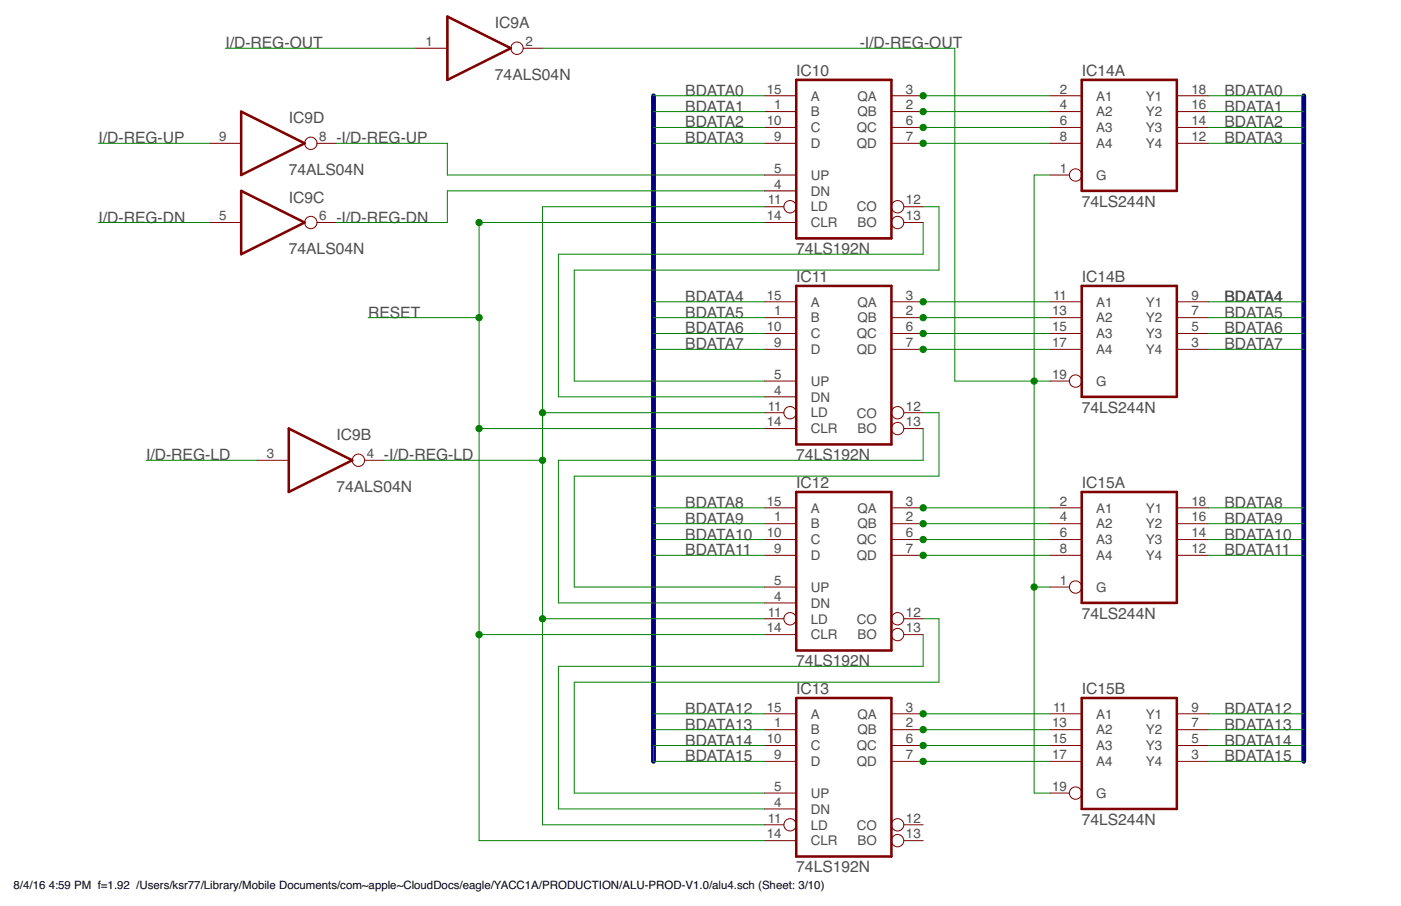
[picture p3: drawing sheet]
<svg xmlns="http://www.w3.org/2000/svg" width="432mm" height="279mm" viewBox="0 0 432 279" stroke-linecap="round" stroke-linejoin="round" font-family="sans-serif">
<path d="M137.9 5.1l19.5 9.8-19.5 9.7zM74.3 34.4l19.6 9.8-19.6 9.8zM245.4 24.6h29.3v48.9h-29.3zM333.4 24.6h29.3v34.3h-29.3zM74.3 58.9l19.6 9.7-19.6 9.8zM245.4 88.2h29.3v48.9h-29.3zM333.4 88.2h29.3v34.2h-29.3zM89 132.2l19.6 9.7-19.6 9.8zM245.4 151.7h29.3v48.9h-29.3zM333.4 151.7h29.3v34.2h-29.3zM245.4 215.3h29.3v48.8h-29.3zM333.4 215.3h29.3v34.2h-29.3z" fill="none" stroke="#800000" stroke-width=".78"/>
<g fill="none" stroke="#800000" stroke-width=".31">
<path d="M128.1 14.9h9.8M161.2 14.9h6M235.6 34.4h9.8M235.6 29.5h9.8M235.6 39.3h9.8M274.7 34.4h9.8M274.7 29.5h9.8M274.7 39.3h9.8M323.6 34.4h9.8M323.6 29.5h9.8M323.6 39.3h9.8M362.7 34.4h9.8"/>
<path d="M362.7 29.5h9.8M362.7 39.3h9.8M64.6 44.2h9.7M97.7 44.2h6M235.6 58.9h9.8M235.6 54h9.8M235.6 44.2h9.8M274.7 44.2h9.8M323.6 54h6M323.6 44.2h9.8M362.7 44.2h9.8M64.6 68.6h9.7"/>
<path d="M97.7 68.6h6M235.6 63.8h6M235.6 68.6h9.8M278.6 63.8h5.9M278.6 68.6h5.9M235.6 98h9.8M235.6 93.1h9.8M274.7 98h9.8M274.7 93.1h9.8M323.6 98h9.8M323.6 93.1h9.8M362.7 98h9.8"/>
<path d="M362.7 93.1h9.8M235.6 117.5h9.8M235.6 102.8h9.8M235.6 107.7h9.8M274.7 102.8h9.8M274.7 107.7h9.8M323.6 117.5h6M323.6 102.8h9.8M323.6 107.7h9.8M362.7 102.8h9.8M362.7 107.7h9.8M235.6 122.4h9.8"/>
<path d="M235.6 127.3h6M235.6 132.2h9.8M278.6 127.3h5.9M278.6 132.2h5.9M79.2 141.9h9.8M112.4 141.9h5.9M235.6 156.6h9.8M274.7 156.6h9.8M323.6 156.6h9.8M362.7 156.6h9.8M235.6 161.5h9.8M235.6 166.4h9.8"/>
<path d="M235.6 171.3h9.8M274.7 161.5h9.8M274.7 166.4h9.8M274.7 171.3h9.8M323.6 161.5h9.8M323.6 166.4h9.8M323.6 171.3h9.8M362.7 161.5h9.8M362.7 166.4h9.8M362.7 171.3h9.8M235.6 185.9h9.8M235.6 181h9.8"/>
<path d="M235.6 190.8h6M235.6 195.7h9.8M278.6 190.8h5.9M278.6 195.7h5.9M323.6 181h6M235.6 225h9.8M235.6 220.1h9.8M235.6 229.9h9.8M235.6 234.8h9.8M274.7 225h9.8M274.7 220.1h9.8M274.7 229.9h9.8"/>
<path d="M274.7 234.8h9.8M323.6 225h9.8M323.6 220.1h9.8M323.6 229.9h9.8M323.6 234.8h9.8M362.7 225h9.8M362.7 220.1h9.8M362.7 229.9h9.8M362.7 234.8h9.8M235.6 249.5h9.8M235.6 244.6h9.8M235.6 254.4h6"/>
<path d="M235.6 259.2h9.8M278.6 254.4h5.9M278.6 259.2h5.9M323.6 244.6h6"/>
<circle cx="159.3" cy="14.9" r="1.91"/>
<circle cx="95.8" cy="44.2" r="1.91"/>
<circle cx="331.5" cy="54" r="1.91"/>
<circle cx="95.8" cy="68.6" r="1.91"/>
<circle cx="243.5" cy="63.8" r="1.91"/>
<circle cx="276.6" cy="63.8" r="1.91"/>
<circle cx="276.6" cy="68.6" r="1.91"/>
<circle cx="331.5" cy="117.5" r="1.91"/>
<circle cx="243.5" cy="127.3" r="1.91"/>
<circle cx="276.6" cy="127.3" r="1.91"/>
<circle cx="276.6" cy="132.2" r="1.91"/>
<circle cx="110.5" cy="141.9" r="1.91"/>
<circle cx="243.5" cy="190.8" r="1.91"/>
<circle cx="276.6" cy="195.7" r="1.91"/>
<circle cx="276.6" cy="190.8" r="1.91"/>
<circle cx="331.5" cy="181" r="1.91"/>
<circle cx="243.5" cy="254.4" r="1.91"/>
<circle cx="276.6" cy="254.4" r="1.91"/>
<circle cx="276.6" cy="259.2" r="1.91"/>
<circle cx="331.5" cy="244.6" r="1.91"/>
</g>
<path d="M201.4 29.5v205.3M401.8 29.5v205.3" fill="none" stroke="#000080" stroke-width="1.5"/>
<g fill="none" stroke="#008000" stroke-width=".31">
<path d="M69.4 14.9h58.7M167.2 14.9h127.1v102.6h29.3M201.4 29.5h34.2M201.4 34.4h34.2M201.4 39.3h34.2M284.5 29.5h39.1M284.5 34.4h39.1M284.5 39.3h39.1M372.5 29.5h29.3M372.5 34.4h29.3M372.5 39.3h29.3M30.4 44.2h34.2"/>
<path d="M103.7 44.2h34.2v9.8h97.7M201.4 44.2h34.2M235.6 58.9h-97.7v9.7h-34.2M284.5 44.2h39.1M323.6 54h-4.9v190.6h4.9M372.5 44.2h29.3M30.4 68.6h34.2M235.6 68.6h-87.9v190.6h87.9M235.6 63.8h-68.4v190.6h68.4M284.5 68.6v9.8h-112.4v44h63.5M284.5 63.8h4.9v19.5h-112.4v34.2h58.6M113.5 98h34.2"/>
<path d="M201.4 93.1h34.2M201.4 98h34.2M284.5 93.1h39.1M284.5 98h39.1M372.5 93.1h29.3M372.5 98h29.3M201.4 102.8h34.2M201.4 107.7h34.2M284.5 102.8h39.1M284.5 107.7h39.1M372.5 102.8h29.3M372.5 107.7h29.3"/>
<path d="M147.7 132.2h87.9M167.2 127.3h68.4M284.5 132.2v9.7h-112.4v44h63.5M284.5 127.3h4.9v19.5h-112.4v34.2h58.6M45 141.9h34.2M118.3 141.9h48.9M201.4 156.6h34.2M284.5 156.6h39.1M372.5 156.6h29.3M201.4 161.5h34.2M201.4 166.4h34.2M201.4 171.3h34.2"/>
<path d="M284.5 161.5h39.1M284.5 166.4h39.1M284.5 171.3h39.1M372.5 161.5h29.3M372.5 166.4h29.3M372.5 171.3h29.3M147.7 195.7h87.9M167.2 190.8h68.4M284.5 195.7v9.8h-112.4v44h63.5M284.5 190.8h4.9v19.6h-112.4v34.2h58.6M318.7 181h4.9M201.4 220.1h34.2"/>
<path d="M201.4 225h34.2M235.6 229.9h-34.2v4.9h34.2M284.5 220.1h39.1M284.5 225h39.1M284.5 229.9h39.1M284.5 234.8h39.1M372.5 220.1h29.3M372.5 225h29.3M372.5 229.9h29.3M372.5 234.8h29.3"/>
</g>
<g fill="#008000" stroke="#008000" stroke-width=".31">
<circle cx="147.7" cy="68.6" r=".97"/>
<circle cx="147.7" cy="132.2" r=".97"/>
<circle cx="147.7" cy="195.7" r=".97"/>
<circle cx="147.7" cy="98" r=".97"/>
<circle cx="284.5" cy="29.5" r=".97"/>
<circle cx="284.5" cy="34.4" r=".97"/>
<circle cx="284.5" cy="39.3" r=".97"/>
<circle cx="284.5" cy="44.2" r=".97"/>
<circle cx="284.5" cy="93.1" r=".97"/>
<circle cx="284.5" cy="98" r=".97"/>
<circle cx="284.5" cy="102.8" r=".97"/>
<circle cx="284.5" cy="107.7" r=".97"/>
<circle cx="284.5" cy="156.6" r=".97"/>
<circle cx="284.5" cy="161.5" r=".97"/>
<circle cx="284.5" cy="166.4" r=".97"/>
<circle cx="284.5" cy="171.3" r=".97"/>
<circle cx="284.5" cy="220.1" r=".97"/>
<circle cx="284.5" cy="225" r=".97"/>
<circle cx="284.5" cy="229.9" r=".97"/>
<circle cx="284.5" cy="234.8" r=".97"/>
<circle cx="318.7" cy="117.5" r=".97"/>
<circle cx="318.7" cy="181" r=".97"/>
<circle cx="167.2" cy="190.8" r=".97"/>
<circle cx="167.2" cy="127.3" r=".97"/>
<circle cx="167.2" cy="141.9" r=".97"/>
</g>
<g font-size="4.8" fill="#505050">
<text x="152.5" y="8.8">IC9A</text>
<text x="69.5" y="14.9">I/D-REG-OUT</text>
<text x="265" y="14.9">-I/D-REG-OUT</text>
<text x="245.4" y="23.4">IC10</text>
<text x="333.4" y="23.4">IC14A</text>
<text x="152.5" y="24.6">74ALS04N</text>
<text x="211.2" y="29.5">BDATA0</text>
<text x="377.4" y="29.5">BDATA0</text>
<text x="211.2" y="34.4">BDATA1</text>
<text x="377.4" y="34.4">BDATA1</text>
<text x="89" y="38.1">IC9D</text>
<text x="211.2" y="39.3">BDATA2</text>
<text x="377.4" y="39.3">BDATA2</text>
<text x="30.4" y="44.2">I/D-REG-UP</text>
<text x="103.7" y="44.2">-I/D-REG-UP</text>
<text x="211.2" y="44.2">BDATA3</text>
<text x="377.4" y="44.2">BDATA3</text>
<text x="89" y="54">74ALS04N</text>
<text x="89" y="62.5">IC9C</text>
<text x="333.4" y="63.7">74LS244N</text>
<text x="30.4" y="68.6">I/D-REG-DN</text>
<text x="103.7" y="68.6">-I/D-REG-DN</text>
<text x="89" y="78.4">74ALS04N</text>
<text x="245.4" y="78.4">74LS192N</text>
<text x="245.4" y="87">IC11</text>
<text x="333.4" y="87">IC14B</text>
<text x="211.2" y="93.1">BDATA4</text>
<text x="377.4" y="93.1">BDATA4</text>
<text x="113.4" y="98">RESET</text>
<text x="211.2" y="98">BDATA5</text>
<text x="377.4" y="98">BDATA5</text>
<text x="211.2" y="102.8">BDATA6</text>
<text x="211.2" y="107.7">BDATA7</text>
<text x="377.4" y="102.8">BDATA6</text>
<text x="377.4" y="107.7">BDATA7</text>
<text x="333.4" y="127.3">74LS244N</text>
<text x="103.7" y="135.8">IC9B</text>
<text x="45" y="141.9">I/D-REG-LD</text>
<text x="118.3" y="141.9">-I/D-REG-LD</text>
<text x="245.4" y="141.9">74LS192N</text>
<text x="103.7" y="151.7">74ALS04N</text>
<text x="245.4" y="150.5">IC12</text>
<text x="333.4" y="150.5">IC15A</text>
<text x="211.2" y="156.6">BDATA8</text>
<text x="211.2" y="161.5">BDATA9</text>
<text x="377.4" y="156.6">BDATA8</text>
<text x="377.4" y="161.5">BDATA9</text>
<text x="211.2" y="166.4">BDATA10</text>
<text x="377.4" y="166.4">BDATA10</text>
<text x="211.2" y="171.3">BDATA11</text>
<text x="377.4" y="171.3">BDATA11</text>
<text x="333.4" y="190.8">74LS244N</text>
<text x="245.4" y="205.5">74LS192N</text>
<text x="245.4" y="214">IC13</text>
<text x="333.4" y="214">IC15B</text>
<text x="211.2" y="220.1">BDATA12</text>
<text x="377.4" y="220.1">BDATA12</text>
<text x="211.2" y="225">BDATA13</text>
<text x="377.4" y="225">BDATA13</text>
<text x="211.2" y="229.9">BDATA14</text>
<text x="377.4" y="229.9">BDATA14</text>
<text x="211.2" y="234.8">BDATA15</text>
<text x="377.4" y="234.8">BDATA15</text>
<text x="333.4" y="254.4">74LS244N</text>
<text x="245.4" y="269">74LS192N</text>
</g>
<g font-size="4.1" fill="#505050">
<text x="131.1" y="14.2">1</text>
<text x="161.9" y="14.2">2</text>
<text x="236.3" y="28.8">15</text>
<text x="279.2" y="28.8">3</text>
<text x="326.6" y="28.8">2</text>
<text x="367.2" y="28.8">18</text>
<text x="238.6" y="33.7">1</text>
<text x="249.9" y="35.9">B</text>
<text x="249.9" y="31">A</text>
<text x="264.3" y="35.9">QB</text>
<text x="264.3" y="31">QA</text>
<text x="279.2" y="33.7">2</text>
<text x="326.6" y="33.7">4</text>
<text x="337.9" y="31">A1</text>
<text x="337.9" y="35.9">A2</text>
<text x="353.2" y="35.9">Y2</text>
<text x="353.2" y="31">Y1</text>
<text x="367.2" y="33.7">16</text>
<text x="236.3" y="38.6">10</text>
<text x="249.9" y="40.8">C</text>
<text x="264.1" y="40.8">QC</text>
<text x="279.2" y="38.6">6</text>
<text x="326.6" y="38.6">6</text>
<text x="337.9" y="40.8">A3</text>
<text x="353.2" y="40.8">Y3</text>
<text x="367.2" y="38.6">14</text>
<text x="67.6" y="43.5">9</text>
<text x="98.4" y="43.5">8</text>
<text x="238.6" y="43.5">9</text>
<text x="249.9" y="45.7">D</text>
<text x="264.1" y="45.7">QD</text>
<text x="279.2" y="43.5">7</text>
<text x="326.6" y="43.5">8</text>
<text x="337.9" y="45.7">A4</text>
<text x="353.2" y="45.7">Y4</text>
<text x="367.2" y="43.5">12</text>
<text x="238.6" y="53.3">5</text>
<text x="326.6" y="53.3">1</text>
<text x="238.6" y="58.2">4</text>
<text x="249.9" y="55.4">UP</text>
<text x="337.9" y="55.4">G</text>
<text x="236.6" y="63.1">11</text>
<text x="249.9" y="60.3">DN</text>
<text x="249.9" y="65.2">LD</text>
<text x="264.1" y="65.2">CO</text>
<text x="279.2" y="63.1">12</text>
<text x="67.6" y="67.9">5</text>
<text x="98.4" y="67.9">6</text>
<text x="236.3" y="67.9">14</text>
<text x="249.9" y="70.1">CLR</text>
<text x="264.3" y="70.1">BO</text>
<text x="279.2" y="67.9">13</text>
<text x="236.3" y="92.4">15</text>
<text x="249.9" y="94.5">A</text>
<text x="264.3" y="94.5">QA</text>
<text x="279.2" y="92.4">3</text>
<text x="324.6" y="92.4">11</text>
<text x="337.9" y="94.5">A1</text>
<text x="353.2" y="94.5">Y1</text>
<text x="367.2" y="92.4">9</text>
<text x="238.6" y="97.3">1</text>
<text x="249.9" y="99.4">B</text>
<text x="264.3" y="99.4">QB</text>
<text x="279.2" y="97.3">2</text>
<text x="324.3" y="97.3">13</text>
<text x="337.9" y="99.4">A2</text>
<text x="353.2" y="99.4">Y2</text>
<text x="367.2" y="97.3">7</text>
<text x="236.3" y="102.2">10</text>
<text x="238.6" y="107">9</text>
<text x="249.9" y="104.3">C</text>
<text x="264.1" y="104.3">QC</text>
<text x="279.2" y="102.2">6</text>
<text x="279.2" y="107">7</text>
<text x="324.3" y="102.2">15</text>
<text x="324.3" y="107">17</text>
<text x="337.9" y="104.3">A3</text>
<text x="353.2" y="104.3">Y3</text>
<text x="367.2" y="107">3</text>
<text x="367.2" y="102.2">5</text>
<text x="249.9" y="109.2">D</text>
<text x="264.1" y="109.2">QD</text>
<text x="337.9" y="109.2">A4</text>
<text x="353.2" y="109.2">Y4</text>
<text x="238.6" y="116.8">5</text>
<text x="249.9" y="119">UP</text>
<text x="324.3" y="116.8">19</text>
<text x="337.9" y="119">G</text>
<text x="238.6" y="121.7">4</text>
<text x="249.9" y="123.9">DN</text>
<text x="236.3" y="131.5">14</text>
<text x="236.6" y="126.6">11</text>
<text x="249.9" y="128.7">LD</text>
<text x="264.1" y="128.8">CO</text>
<text x="279.2" y="126.6">12</text>
<text x="279.2" y="131.5">13</text>
<text x="249.9" y="133.6">CLR</text>
<text x="264.3" y="133.6">BO</text>
<text x="82.2" y="141.3">3</text>
<text x="113.1" y="141.3">4</text>
<text x="236.3" y="155.9">15</text>
<text x="279.2" y="155.9">3</text>
<text x="326.6" y="155.9">2</text>
<text x="367.2" y="155.9">18</text>
<text x="238.6" y="160.8">1</text>
<text x="249.9" y="158.1">A</text>
<text x="264.3" y="158.1">QA</text>
<text x="279.2" y="160.8">2</text>
<text x="326.6" y="160.8">4</text>
<text x="337.9" y="158.1">A1</text>
<text x="353.2" y="158.1">Y1</text>
<text x="367.2" y="160.8">16</text>
<text x="236.3" y="165.7">10</text>
<text x="249.9" y="163">B</text>
<text x="249.9" y="167.8">C</text>
<text x="264.1" y="167.9">QC</text>
<text x="264.3" y="163">QB</text>
<text x="279.2" y="165.7">6</text>
<text x="326.6" y="165.7">6</text>
<text x="337.9" y="163">A2</text>
<text x="337.9" y="167.8">A3</text>
<text x="353.2" y="167.9">Y3</text>
<text x="353.2" y="163">Y2</text>
<text x="367.2" y="165.7">14</text>
<text x="238.6" y="170.6">9</text>
<text x="249.9" y="172.7">D</text>
<text x="264.1" y="172.7">QD</text>
<text x="279.2" y="170.6">7</text>
<text x="326.6" y="170.6">8</text>
<text x="337.9" y="172.7">A4</text>
<text x="353.2" y="172.7">Y4</text>
<text x="367.2" y="170.6">12</text>
<text x="238.6" y="185.2">4</text>
<text x="238.6" y="180.4">5</text>
<text x="249.9" y="182.5">UP</text>
<text x="326.6" y="180.4">1</text>
<text x="337.9" y="182.5">G</text>
<text x="236.6" y="190.1">11</text>
<text x="249.9" y="187.4">DN</text>
<text x="279.2" y="190.1">12</text>
<text x="236.3" y="195">14</text>
<text x="249.9" y="192.3">LD</text>
<text x="249.9" y="197.2">CLR</text>
<text x="264.1" y="192.3">CO</text>
<text x="264.3" y="197.2">BO</text>
<text x="279.2" y="195">13</text>
<text x="236.3" y="219.5">15</text>
<text x="249.9" y="221.6">A</text>
<text x="264.3" y="221.6">QA</text>
<text x="279.2" y="219.5">3</text>
<text x="324.6" y="219.5">11</text>
<text x="337.9" y="221.6">A1</text>
<text x="353.2" y="221.6">Y1</text>
<text x="367.2" y="219.5">9</text>
<text x="238.6" y="224.3">1</text>
<text x="249.9" y="226.5">B</text>
<text x="264.3" y="226.5">QB</text>
<text x="279.2" y="224.3">2</text>
<text x="324.3" y="224.3">13</text>
<text x="337.9" y="226.5">A2</text>
<text x="353.2" y="226.5">Y2</text>
<text x="367.2" y="224.3">7</text>
<text x="236.3" y="229.2">10</text>
<text x="249.9" y="231.4">C</text>
<text x="264.1" y="231.4">QC</text>
<text x="279.2" y="229.2">6</text>
<text x="324.3" y="229.2">15</text>
<text x="337.9" y="231.4">A3</text>
<text x="353.2" y="231.4">Y3</text>
<text x="367.2" y="229.2">5</text>
<text x="238.6" y="234.1">9</text>
<text x="249.9" y="236.3">D</text>
<text x="264.1" y="236.3">QD</text>
<text x="279.2" y="234.1">7</text>
<text x="324.3" y="234.1">17</text>
<text x="337.9" y="236.3">A4</text>
<text x="353.2" y="236.3">Y4</text>
<text x="367.2" y="234.1">3</text>
<text x="238.6" y="243.9">5</text>
<text x="324.3" y="243.9">19</text>
<text x="238.6" y="248.8">4</text>
<text x="249.9" y="250.9">DN</text>
<text x="249.9" y="246">UP</text>
<text x="337.9" y="246">G</text>
<text x="236.6" y="253.7">11</text>
<text x="249.9" y="255.8">LD</text>
<text x="264.1" y="255.8">CO</text>
<text x="279.2" y="253.7">12</text>
<text x="236.3" y="258.6">14</text>
<text x="249.9" y="260.7">CLR</text>
<text x="264.3" y="260.7">BO</text>
<text x="279.2" y="258.6">13</text>
</g>
<g font-size="3.5">
<text x="4.2" y="274.2">8/4/16</text>
<text x="15" y="274.2">4:59 PM f=1.92 /Users/ksr77/Library/Mobile Documents/com~apple~CloudDocs/eagle/YACC1A/PRODUCTION/ALU-PROD-V1.0/alu4.sch (Sheet: 3/10)</text>
</g>
</svg>
